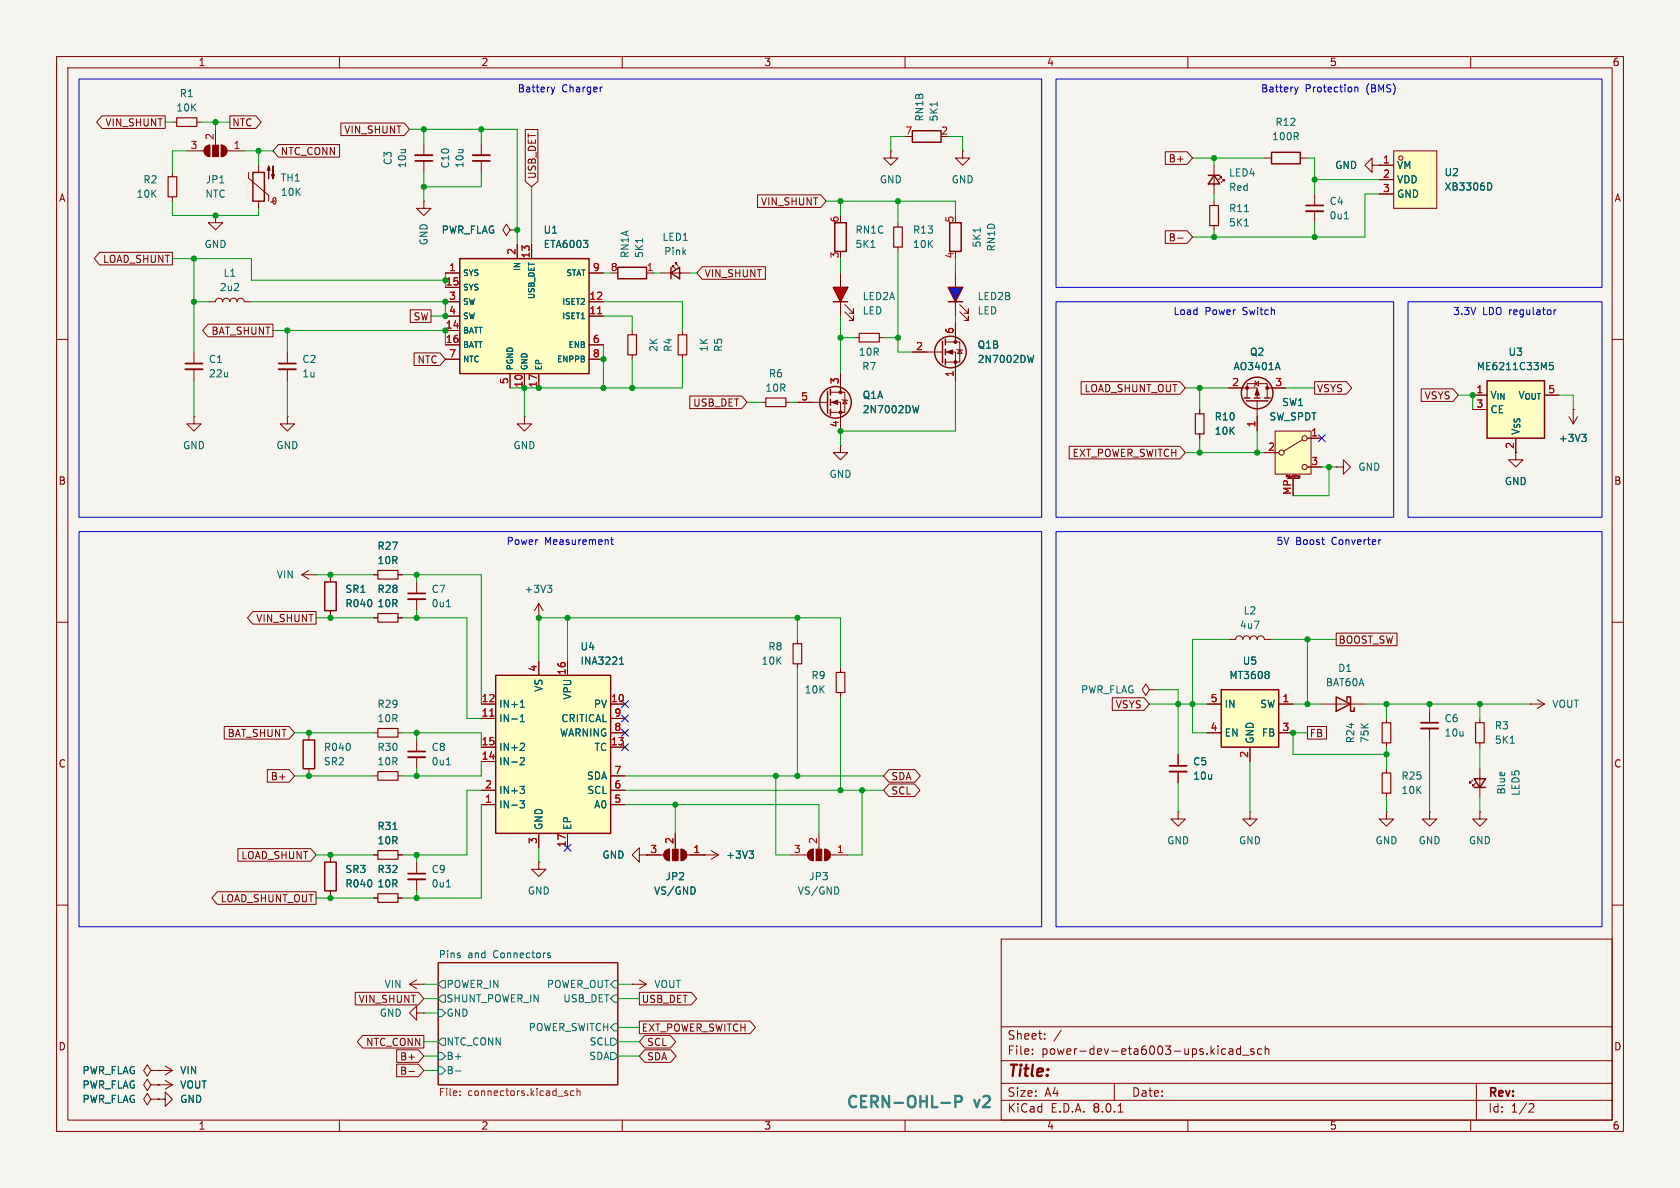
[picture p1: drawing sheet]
<svg xmlns="http://www.w3.org/2000/svg" width="297mm" height="210mm" viewBox="0 0 297 210" stroke-linecap="round" stroke-linejoin="round" font-family="sans-serif">
<path d="M0 0h297v210h-297z" fill="#f5f4ef" stroke="#f5f4ef" stroke-width=".18"/>
<g fill="none" stroke="#840000" stroke-width=".18">
<path d="M10 10h277v190h-277zM12 12h273v186h-273zM60 10v2M110 10v2M160 10v2M210 10v2M260 10v2M30.5 21.6h.7M30.5 30.5v.7M30.5 34.8v.8M34.8 21.6h.8M43.9 30.5v1l3.6 3v1.1"/>
<path d="M45.7 29.2v1.3M45.7 35.6v1.2M48.5 35.6h-.3l-.3 .2M48.9 35.4l-.2-.4-.3-.1-.1 .2v.7l.2 .3 .3-.3-.3-.2M74.9 25.4v2M74.9 28.4v2.1M10 60h2M285 60h2M34.3 73.7v1.2h1.3l-1.3 1.3-1.3-1.3h1.3M34.3 73.7h.1M50.8 73.7v1.2h1.3l-1.3 1.3-1.3-1.3h1.3M50.8 73.7h.1"/>
<path d="M50.8 62.2v2.1M50.8 65.3v2M10 110h2M53.3 101.6h2.6M53.3 101.6l1.3 .8M54.6 100.8l-1.3 .8M55.9 101.6h.1M58.4 101.6v1.3M58.4 108v1.2M66 109.2h.8M66 101.6h.8M70.4 109.2h.7"/>
<path d="M70.4 101.6h.7M285 110h2M66 129.5h.8M70.4 129.5h.7M208.3 133.4v2M208.3 136.4v2M233.7 124.5h7.6M10 160h2M208.3 143.5v1.3h1.2l-1.2 1.3-1.3-1.3h1.3M208.3 143.5h.1M221 143.5v1.3h1.2l-1.2 1.3-1.3-1.3h1.3M221 143.5h.1"/>
<path d="M285 160h2M77.5 170.2h31.7v21.6h-31.7zM177 166h108v32h-108zM60 198v2M110 198v2M160 198v2M177 194.5h108M177 191.5h108M177 187.5h108M177 181.5h108M182.5 186.3v.1M182.5 185.5v.1"/>
<path d="M184.7 183.6v.1M184.7 182.8v.1M187.6 182.1l-1.3 2M197 191.5v3M197.7 196.6h.8M210 198v2M216.5 185.4l.2 .1M216.7 186.3l-.2 .1M217.3 185.5h.6l.1 .9M218 185.8h-.5a.29 .29 0 0 0-.3 .3 .29 .29 0 0 0 .3 .3l.5-.1M219.3 185.5l-.4-.1-.3 .3v.4l.1 .2h.6M219.3 184.9v1.5"/>
<path d="M219.7 186.5h1.1M221.7 185.5l-.4-.1-.2 .2 .1 .2 .5 .2v.3h-.6M223 185.5l-.4-.1-.3 .3v.4l.2 .2h.5M223.7 185.5l.2-.1 .3 .1 .1 .9M223.7 184.9v1.5M260 198v2M261 191.5v6.5M270.5 195.1l.5 .1 .2 .3-1 1.1h1"/>
</g>
<g fill="none" stroke="#006464" stroke-width=".18">
<path d="M77.5 178.4h.6l.6 .7-.6 .6h-.6zM77.5 174l.6-.6h.6v1.2h-.6zM77.5 176.5l.6-.6h.6v1.3h-.6zM96.9 168.8l.4 .1v.2l-.1 .2-.4-.1M96.9 168.5h.4M108.6 173.4h.6v1.2h-.6l-.7-.6zM108.6 175.9h.6v1.3h-.6l-.7-.7zM77.5 188.6h.6l.6 .6-.6 .7h-.6zM77.5 186.1h.6l.6 .6-.6 .6h-.6zM78.1 183.5h.6v1.3h-.6l-.6-.6zM80.5 189.3h1M107.9 183.5h.7l.6 .7-.6 .6h-.7z"/>
<path d="M107.9 186.1h.7l.6 .6-.6 .6h-.7zM107.9 181.6l.7-.6h.6v1.2h-.6z"/>
</g>
<path d="M81.3 193.6v.1M81.3 192.9v.1M100.2 193.3l.2 .1-.2 .3M100.2 192.8l.1 .1M101.5 192.9l-.4-.1-.2 .3 .1 .5h.5M102 193l.2-.2 .3 .1v.8M102 192.4v1.3" fill="none" stroke="#725600" stroke-width=".18"/>
<path d="M44.7 30.5h2v5.1h-2zM57.4 102.9h2v5.1h-2zM236.2 123.2l2.6 1.3-2.6 1.2zM238.1 123.8v-.6h.7v2.5h.6v-.6" fill="none" stroke="#840000" stroke-width=".25"/>
<path d="M29.7 31.2h1.5v3.6h-1.5zM31.2 20.8h3.6v1.6h-3.6zM66.8 108.5h3.6v1.5h-3.6zM66.8 100.8h3.6v1.6h-3.6zM66.8 128.8h3.6v1.5h-3.6z" fill="none" stroke="#840000" stroke-width=".2"/>
<path d="M73.4 27.4h3.1M49.3 65.3h3M206.8 136.4h3" fill="none" stroke="#840000" stroke-width=".33"/>
<path d="M73.4 28.4h3.1M49.3 64.3h3M206.8 135.4h3" fill="none" stroke="#840000" stroke-width=".3"/>
<g fill="#840000" stroke="#840000" stroke-width=".18">
<path d="M48.3 29.3v2.3l-.3-.7h.5l-.2 .7z"/>
<path d="M47.5 29.3l.3 .8h-.6l.3-.8v2.3z"/>
</g>
<path d="M215.9 121.9h10.2v10.2h-10.2z" fill="#ffffc2"/>
<path d="M161.3 23.1h5.1v2h-5.1zM167.9 39.4h2v5.1h-2zM53.6 130.8h2v5.1h-2zM215.9 121.9h10.2v10.2h-10.2zM57.4 152.4h2v5.1h-2z" fill="none" stroke="#840000" stroke-width=".25"/>
<g fill="none" stroke="#840000" stroke-width=".18">
<path d="M157.5 26.7v1.2h1.2l-1.2 1.3-1.3-1.3h1.3M157.5 26.7h.1M170.2 26.7v1.2h1.2l-1.2 1.3-1.3-1.3h1.3M170.2 26.7h.1M134.6 71.1h.8M138.9 71.1h.8M73.7 102.9v2M73.7 105.9v2.1M141 113v.8M141 117.3v.8M148.6 118.1v.8M54.6 129.5v1.3"/>
<path d="M54.6 135.9v1.3M66 137.2h.8M70.4 137.2h.7M73.7 130.8v2M73.7 133.9v2M148.6 122.4v.8M213.4 124.5h2.5M213.4 129.5h2.5M221 132.1v2.5M226.1 124.5h2.5M226.1 129.5h2.5M245.1 127v.8"/>
<path d="M245.1 131.3v.8M245.1 135.9v.8M252.7 125.7v2.1M252.7 128.8v2M270.5 124.5h.1M270.5 124.5h2.5M271.8 123.7l1.2 .8M273 124.5l-1.2 .7M58.4 151.1v1.3M58.4 157.5v1.3M66 151.1h.8M66 158.8h.8"/>
<path d="M70.4 151.1h.7M70.4 158.8h.7M73.7 152.4v2M73.7 155.4v2.1M95.2 152.4v1.3h1.3l-1.3 1.2-1.2-1.2h1.2M95.2 152.4h.1M113 151.1v-1.2l-1.2 1.2 1.2 1.3v-1.3h1.3M114.3 151.1h.1M114.3 151.1h3M117.6 150.4l.8-.3v2a1.02 1.02 0 0 1-1-.6 1.02 1.02 0 0 1 .2-1.1zM119.4 147.3v2.8M120.4 150.1a1.02 1.02 0 0 1 1 1 1.02 1.02 0 0 1-1 1z"/>
<path d="M121.4 151.1h5.6M124.5 151.1h.1M125.7 150.4l1.3 .7M127 151.1l-1.3 .8M139.7 151.1h3M143 150.4l.8-.3v2a1.02 1.02 0 0 1-1-.6 1.02 1.02 0 0 1 .2-1.1zM144.8 147.3v2.8M145.8 150.1a1.02 1.02 0 0 1 1 1 1.02 1.02 0 0 1-1 1zM146.8 151.1h3.1M245.1 140.2v.8M72.4 174l1.3 .8M72.4 174h2.5"/>
<path d="M73.7 179.1v-1.3l-1.3 1.3 1.3 1.2v-1.2h1.2M73.7 173.2l-1.3 .8M74.9 174h.1M74.9 179.1h.1M111.8 174h.1M111.8 174h2.5M113 173.2l1.3 .8M114.3 174l-1.3 .8M26.7 194.3l-.7-1-.6 1 .6 1 .7-1h1.2M26.7 189.2l-.7-1-.6 1 .6 1 .7-1h1.2M26.7 191.8l-.7-1-.6 1 .6 1 .7-1h1.2M27.9 194.3h1.3v-1.3l1.3 1.3-1.3 1.3v-1.3"/>
<path d="M27.9 194.3h.1M27.9 191.8h.1M27.9 189.2h.1M27.9 191.8h2.6M27.9 189.2h2.6M29.2 191l1.3 .8M29.2 188.5l1.3 .7M30.5 191.8l-1.3 .7M30.5 189.2l-1.3 .8"/>
</g>
<path d="M165.7 18v.8M173.3 40.3v.7M78.9 107.3h.7M224.2 118.8l.2 .1-.2 .3M224.2 119.3l.2 .2-.2 .4M78.9 135.2h.7M69.5 146.6h.7M78.9 156.8h.7M122.8 157.1v.7M132.4 150.4h.8l-.4 .5M133 150.9l.2 .3v.3l-.2 .2M148.2 157.1v.7" fill="none" stroke="#006464" stroke-width=".18"/>
<path d="M135.4 70.4h3.5v1.5h-3.5zM140.2 113.8h1.5v3.5h-1.5zM147.8 118.9h1.6v3.5h-1.6zM66.8 136.4h3.6v1.5h-3.6zM244.3 127.8h1.6v3.5h-1.6zM244.3 136.7h1.6v3.5h-1.6zM66.8 158h3.6v1.5h-3.6zM66.8 150.4h3.6v1.5h-3.6z" fill="none" stroke="#840000" stroke-width=".2"/>
<g fill="#840000" stroke="#840000" stroke-width=".18">
<path d="M120.4 150.1a1.02 1.02 0 0 1 1 1 1.02 1.02 0 0 1-1 1z"/>
<path d="M118.9 150.1h1v2h-1z"/>
<path d="M117.6 150.4l.8-.3v2a1.02 1.02 0 0 1-1-.6 1.02 1.02 0 0 1 .2-1.1z"/>
<path d="M145.8 150.1a1.02 1.02 0 0 1 1 1 1.02 1.02 0 0 1-1 1z"/>
<path d="M144.3 150.1h1v2h-1z"/>
<path d="M143 150.4l.8-.3v2a1.02 1.02 0 0 1-1-.6 1.02 1.02 0 0 1 .2-1.1z"/>
</g>
<path d="M72.1 105.9h3.1M72.1 133.9h3.1M251.2 128.8h3.1M72.1 155.4h3.1" fill="none" stroke="#840000" stroke-width=".33"/>
<path d="M72.1 104.9h3.1M72.1 132.8h3.1M251.2 127.8h3.1M72.1 154.4h3.1" fill="none" stroke="#840000" stroke-width=".3"/>
<path d="M167.6 50.8h2.6l-1.3 2.5z" fill="#00f"/>
<g fill="none" stroke="#840000" stroke-width=".25">
<path d="M167.1 59.9v1.1M167.6 50.8h2.6l-1.3 2.5zM167.6 53.3h2.6M146.3 69.2v3.8M146.8 68.8v1.1M146.8 70.6v1M146.8 72.4v1M166.6 60.3v3.8M167.1 61.7v1M167.1 63.5v1"/>
<circle cx="147.7" cy="71.1" r="2.79"/>
<circle cx="168" cy="62.2" r="2.79"/>
</g>
<g fill="none" stroke="#840000" stroke-width=".18">
<path d="M158.7 39.4v.7M151.1 59.7h.8M155.4 59.7h.8M158.7 43.7v.8M168.9 48.3v2.5M168.9 53.3v2.6M168.9 57.2v3.3M169.7 55.1l1.5 1.5v-.7v.7h-.8M169.7 53.8l1.5 1.6v-.8v.8h-.8M141 71.1h5.3M146.8 71.1h1.8v5.1M146.8 69.3h2.6v3.6h-2.6"/>
<path d="M148.6 78.7v1.3h1.3l-1.3 1.3-1.3-1.3h1.3M148.6 78.7h.1M148.6 66v3.3M148.8 70.6l.2 .1h.7l.2 .2M149.4 70.7l.3 .7h-.7zM161.3 62.2h5.3M167.1 62.2h1.8v5.1M167.1 60.5h2.6v3.5h-2.6M169.2 61.7l.1 .1h.8l.1 .2M169.7 61.8l.4 .7h-.8zM261.6 127v.8M261.6 131.3v.8"/>
</g>
<g fill="#840000" stroke="#840000" stroke-width=".18">
<path d="M167.4 62.2l1-.4v.8z"/>
<path d="M147.1 71.1l1-.4v.8z"/>
<circle cx="168.9" cy="64" r=".25"/>
<circle cx="168.9" cy="60.5" r=".25"/>
<circle cx="148.6" cy="72.9" r=".25"/>
<circle cx="148.6" cy="69.3" r=".25"/>
</g>
<path d="M162.4 71.7l-.3 1.3M182.7 62.8l-.3 1.3M267 131.4h.7" fill="none" stroke="#006464" stroke-width=".18"/>
<path d="M151.9 58.9h3.5v1.6h-3.5zM158 40.1h1.5v3.6h-1.5zM260.9 127.8h1.5v3.5h-1.5z" fill="none" stroke="#840000" stroke-width=".2"/>
<path d="M147.3 50.8h2.6l-1.3 2.5z" fill="#f00"/>
<path d="M147.6 39.4h2v5.1h-2zM118.6 48.3l1.5-1.1v2.1zM118.6 47.2v2.1M147.3 50.8h2.6l-1.3 2.5zM147.3 53.3h2.6" fill="none" stroke="#840000" stroke-width=".25"/>
<g fill="none" stroke="#840000" stroke-width=".18">
<path d="M242.6 29.2v-1.3l-1.3 1.3 1.3 1.3v-1.3h1.2M243.8 29.2h.1M111.8 58.4v.8M116.8 48.3h5.1M118.9 47.2v-.2h.2h-.2l.5 .5M119.4 46.7v-.2h.2h-.2l.5 .5M120.6 58.4v.8M148.6 48.3v2.5M148.6 53.3v2.6M149.4 55.1l1.5 1.5v-.7v.7h-.8M149.4 53.8l1.5 1.6v-.8v.8h-.8M111.8 62.7v.8"/>
<path d="M120.6 62.7v.8M236.2 82.6h1.3v-1.3l1.3 1.3-1.3 1.2v-1.2M236.2 82.6h.1"/>
</g>
<path d="M154 43.8h.7" fill="none" stroke="#006464" stroke-width=".18"/>
<path d="M111 59.2h1.5v3.5h-1.5zM119.9 59.2h1.5v3.5h-1.5z" fill="none" stroke="#840000" stroke-width=".2"/>
<path d="M225.4 76.2h6.4v7.6h-6.4z" fill="#ffffc2"/>
<g fill="none" stroke="#840000" stroke-width=".18">
<path d="M217.2 68.6h5v1.8M220.5 70.4v-2.6h3.5v2.6M221.9 67.8l.6-.4v.8zM222 67.3l-.1 .1v.8l-.2 .1M222.2 70.9v5.3M224 68.6h3.3M225.4 76.2h6.4v7.6h-6.4zM230.3 77.7l-3.4 2.1M231.1 77.5h2.6M277.4 73.7l.7 1.2M278.1 72.4h.1M278.1 72.4v2.5"/>
<path d="M278.9 73.7l-.8 1.2M223.5 80h2.6M227.6 84.6h2M228.6 84.6v3M229.6 84.5h.1M229.6 84.3l.2 .1M229.6 84.1v.1M229.6 84.1h.2M229.7 84.5h.1M229.8 84.5h-.1M229.8 84.1v.4M231.1 82.6h2.6"/>
<path d="M268 80v1.3h1.2l-1.2 1.3-1.3-1.3h1.3"/>
<circle cx="230.6" cy="77.5" r=".46"/>
<circle cx="226.6" cy="80" r=".46"/>
<circle cx="230.6" cy="82.6" r=".46"/>
</g>
<g fill="none" stroke="#840000" stroke-width=".25">
<path d="M220 70.4h1M220.3 70.9h3.9M221.7 70.4h1.1M223.5 70.4h1"/>
<circle cx="222.2" cy="69.5" r="2.79"/>
</g>
<g fill="#840000" stroke="#840000" stroke-width=".18">
<path d="M222.2 68.8l.4 1.1h-.7z"/>
<circle cx="220.5" cy="68.6" r=".25"/>
<circle cx="224" cy="68.6" r=".25"/>
</g>
<path d="M225.9 64.1l.4 1.2M279.6 76.8h.8l-.4 .5M280.2 77.3l.2 .2v.3l-.2 .2" fill="none" stroke="#006464" stroke-width=".18"/>
<path d="M262.9 67.3h10.1v10.2h-10.1z" fill="#ffffc2"/>
<path d="M262.9 67.3h10.1v10.2h-10.1z" fill="none" stroke="#840000" stroke-width=".25"/>
<path d="M212.1 72.4v.8M212.1 76.7v.8M260.3 69.9h2.6M260.3 72.4h2.6M268 77.5v2.5" fill="none" stroke="#840000" stroke-width=".18"/>
<path d="M274.6 64.1h-.6l-.1 .6 .2-.1h.4l.1 .2v.4l-.2 .1-.5-.1" fill="none" stroke="#006464" stroke-width=".18"/>
<path d="M211.3 73.2h1.6v3.5h-1.6z" fill="none" stroke="#840000" stroke-width=".2"/>
<path d="M246.4 26.7h7.6v10.1h-7.6z" fill="#ffffc2"/>
<g fill="none" stroke="#840000" stroke-width=".18">
<path d="M232.4 34.3v2M232.4 37.3v2.1M243.8 29.2h2.6M243.8 31.8h2.6M243.8 34.3h2.6M246.4 26.7h7.6v10.1h-7.6z"/>
<circle cx="247.7" cy="27.9" r=".38"/>
</g>
<path d="M237.7 38.7h.7M263.3 32.3a.69 .69 0 0 1 .4 .7 .69 .69 0 0 1-.4 .6" fill="none" stroke="#006464" stroke-width=".18"/>
<path d="M230.9 37.3h3" fill="none" stroke="#840000" stroke-width=".33"/>
<path d="M230.9 36.3h3" fill="none" stroke="#840000" stroke-width=".3"/>
<path d="M87.6 119.4h20.3v27.9h-20.3z" fill="#ffffc2"/>
<path d="M213.6 31h2M214.6 31l1 1.5h-2zM224.8 26.9h5.1v2.1h-5.1zM87.6 119.4h20.3v27.9h-20.3zM260.6 137.7h2l-1 1.5zM260.6 139.2h2" fill="none" stroke="#840000" stroke-width=".25"/>
<g fill="none" stroke="#840000" stroke-width=".18">
<path d="M33 26.7h3.1M36.4 26l.7-.3v2a1.02 1.02 0 0 1-.9-.6 1.02 1.02 0 0 1 .2-1.1zM38.1 38.1v1.3h1.3l-1.3 1.2-1.3-1.2h1.3M38.1 38.1h.1M38.1 22.9v2.8M39.1 25.7a1.02 1.02 0 0 1 1 1 1.02 1.02 0 0 1-1 1zM40.1 26.7h3.1M74.9 35.6v1.2h1.3l-1.3 1.3-1.2-1.3h1.2M74.9 35.6h.1M85.1 25.4v2M85.1 28.4v2.1M214.6 29.2v5.1"/>
<path d="M214.6 35.6v.7M214.6 39.9v.7M215.6 31.2h.3v.3v-.3l-.5 .6M216.2 31.8h.2v.2v-.2l-.5 .5M223.5 27.9h1.3M229.9 27.9h1.2M36.8 53.3h1.3a.64 .64 0 0 1 .6-.6 .64 .64 0 0 1 .7 .6 .64 .64 0 0 1 .6-.6 .64 .64 0 0 1 .6 .6 .64 .64 0 0 1 .7-.6 .64 .64 0 0 1 .6 .6 .64 .64 0 0 1 .6-.6 .64 .64 0 0 1 .7 .6h1.2M90.2 40.6l-.7-1-.6 1 .6 1.1 .7-1.1h1.2M91.4 40.6h.1M34.3 62.2v2.1M34.3 65.3v2M92.7 73.7v1.2h1.3l-1.3 1.3-1.3-1.3h1.3"/>
<path d="M92.7 73.7h.1M95.2 109.2h.1M95.2 106.7v2.5M95.2 116.8v2.6M95.2 106.7l-.7 1.3M95.2 106.7l.8 1.3M100.3 116.8v2.6M217.2 113h1.2a.64 .64 0 0 1 .7-.6 .64 .64 0 0 1 .6 .6 .64 .64 0 0 1 .6-.6 .64 .64 0 0 1 .7 .6 .64 .64 0 0 1 .6-.6 .64 .64 0 0 1 .6 .6 .64 .64 0 0 1 .7-.6 .64 .64 0 0 1 .6 .6h1.3M85.1 124.5h2.5M85.1 127h2.5M85.1 132.1h2.5M85.1 134.6h2.5"/>
<path d="M85.1 139.7h2.5M107.9 124.5h2.6M107.9 127h2.6M107.9 132.1h2.6M107.9 139.7h2.6M107.9 137.2h2.6M107.9 129.5h2.6M203.2 121.9l-.6-1-.7 1 .7 1 .6-1h1.3M204.5 121.9h.1M260.3 137.9l-.5 .5v-.2v.2h.3M260.9 138.4l-.6 .5v-.2v.2h.3M261.6 135.9v5.1"/>
<path d="M85.1 142.2h2.5M95.2 147.3v2.6M100.3 147.3v2.6M107.9 142.2h2.6M245.1 143.5v1.3h1.3l-1.3 1.3-1.3-1.3h1.3M245.1 143.5h.1M252.7 143.5v1.3h1.3l-1.3 1.3-1.2-1.3h1.2M252.7 143.5h.1M261.6 143.5v1.3h1.3l-1.3 1.3-1.3-1.3h1.3M261.6 143.5h.1"/>
</g>
<g fill="none" stroke="#006464" stroke-width=".18">
<path d="M220 37.4h.7M220 39.9h.7M96.8 103.4h.7l-.4 .5M97.3 103.9l.2 .3v.3l-.2 .2M109.5 117.4h.8M109.7 116.5l.2-.4v1.3M91.9 139h.8l-.4 .5M92 134.1l.5-.2 .2 .4-.8 .9h.8M92 127.6h.7M92 126.7l.4-.4v1.3M92 125h.7M92.1 124.1l.3-.3v1.2"/>
<path d="M92.2 131.4l.4 .1 .1 .3-.8 .9h.8M92.5 139.5l.2 .2v.3l-.2 .3M91.9 141.5h.8l-.4 .5 .4 .2v.5l-.2 .1h-.5"/>
</g>
<path d="M86.6 126.6h.7" fill="none" stroke="#a90000" stroke-width=".18"/>
<path d="M213.9 36.3h1.5v3.6h-1.5z" fill="none" stroke="#840000" stroke-width=".2"/>
<path d="M83.6 27.4h3M32.8 65.3h3" fill="none" stroke="#840000" stroke-width=".33"/>
<path d="M83.6 28.4h3M32.8 64.3h3" fill="none" stroke="#840000" stroke-width=".3"/>
<g fill="#840000" stroke="#840000" stroke-width=".18">
<path d="M39.1 25.7a1.02 1.02 0 0 1 1 1 1.02 1.02 0 0 1-1 1z"/>
<path d="M37.6 25.7h1v2h-1z"/>
<path d="M36.4 26l.7-.3v2a1.02 1.02 0 0 1-.9-.6 1.02 1.02 0 0 1 .2-1.1z"/>
</g>
<path d="M81.3 45.7h22.8v20.3h-22.8z" fill="#ffffc2"/>
<path d="M81.3 45.7h22.8v20.3h-22.8zM109.2 47.2h5.1v2.1h-5.1z" fill="none" stroke="#840000" stroke-width=".25"/>
<g fill="none" stroke="#840000" stroke-width=".18">
<path d="M18 20.5h11.2v2.2h-11.2l-.9-1.1zM40.6 20.5h4.6l1 1.1-1 1.1h-4.6zM49.2 25.6h10.8v2.2h-10.8l-.9-1.1zM60.3 21.7h11.1l1 1.2-1 1.1h-11.1zM92.9 22.9h2.2v9.2l-1.1 .9-1.1-.9zM133.9 34.4h11.2l.9 1.2-.9 1.1h-11.2zM206 26.8h3.9l.9 1.1-.9 1.2h-3.9zM243.8 29.2h.1M243.8 29.2h2.6M243.8 31.8h2.6M243.8 34.3h2.6M17.6 44.6h12.9v2.2h-12.9l-.9-1.1z"/>
<path d="M36.8 57.3h11.5v2.2h-11.5l-1-1.1zM72.5 54.8h3.7v2.2h-3.7zM78.7 48.3h2.6M78.7 55.9h2.6M78.7 53.3h2.6M78.7 58.4h2.6M78.7 50.8h2.6M91.4 40.6h.1M91.4 43.2v2.5M94 43.2v2.5M104.1 48.3h2.6M104.1 55.9h2.6"/>
<path d="M104.1 53.3h2.6M114.3 48.3h1.3M124.1 47.1h11.2v2.3h-11.2l-.9-1.1zM168.9 57.2v2.5M206 40.8h3.9l.9 1.1-.9 1.1h-3.9zM208.2 42.1h.9M73.2 62.4h4.6l.9 1.1-.9 1.1h-4.6zM78.7 61h2.6M78.7 63.5h2.6M90.2 66v2.6M92.7 66v2.6M95.2 66v2.6"/>
<path d="M104.1 61h2.6M104.1 63.5h2.6M121.9 70h9.2l1 1.1-1 1.1h-9.2zM141 71.1h2.5M148.6 66v2.6M148.6 73.7v2.5M161.3 62.2h2.5M168.9 64.8v2.5M189 78.9h19.6l.9 1.1-.9 1.1h-19.6zM191.1 67.5h17.5l.9 1.1-.9 1.1h-17.5zM212.1 72.4v.8M212.1 76.7v.8"/>
<path d="M217.2 68.6h2.5M222.2 73.7v2.5M224.8 68.6h2.5M231.1 77.5h2.6M232.4 67.5h5.6l1 1.1-1 1.1h-5.6zM251.2 68.7h5.7l.9 1.2-.9 1.1h-5.7zM260.3 69.9h2.6M260.3 72.4h2.6M268 77.5v2.5M278.1 72.4h.1M223.5 80h2.6M228.6 84.6v3"/>
<path d="M231.1 82.6h2.6M44.7 108.1h11.2v2.2h-11.2l-.9-1.1zM58.4 101.6v1.3M58.4 108v1.2M66 109.2h.8M66 101.6h.8M70.4 109.2h.7M70.4 101.6h.7M95.2 116.8v2.6M100.3 116.8v2.6M236.2 111.9h10.8v2.2h-10.8zM39.6 128.4h11.5l1 1.1-1 1.2h-11.5z"/>
<path d="M47.3 136h3.8l1 1.2-1 1.1h-3.8zM85.1 124.5h2.5M85.1 127h2.5M85.1 132.1h2.5M85.1 134.6h2.5M85.1 139.7h2.5M107.9 124.5h2.6M107.9 127h2.6M107.9 132.1h2.6M107.9 139.7h2.6M107.9 137.2h2.6M107.9 129.5h2.6"/>
<path d="M157.2 138.6h4.5l.9 1.1-.9 1.1h-4.5l-1-1.1zM157.2 136h4.5l1 1.2-1 1.1h-4.5l-1-1.1zM196.6 123.3h5.6l1 1.2-1 1.1h-5.6zM208.3 133.4v2M208.3 136.4v2M213.4 124.5h2.5M213.4 129.5h2.5M221 132.1v2.5M226.1 124.5h2.5M226.1 129.5h2.5M231.1 128.4h3.4v2.3h-3.4zM38.4 157.6h17.5v2.3h-17.5l-.9-1.1z"/>
<path d="M42.1 150h12.8l1 1.1-1 1.1h-12.8zM58.4 151.1v1.3M58.4 157.5v1.3M66 158.8h.8M66 151.1h.8M70.4 158.8h.7M70.4 151.1h.7M85.1 142.2h2.5M95.2 147.3v2.6M100.3 147.3v2.6M107.9 142.2h2.6M114.3 151.1h.1"/>
<path d="M114.3 151.1h2.5M119.4 147.3v2.6M121.9 151.1h2.6M124.5 151.1h.1M62.8 175.4h11.2l.9 1.1-.9 1.1h-11.2zM113 175.4h9.2l1 1.1-1 1.1h-9.2zM27.9 194.3h.1M27.9 191.8h.1M27.9 189.2h.1M64.1 183h10.8v2.3h-10.8l-.9-1.1zM70.1 188.1h3.9l.9 1.1-.9 1.1h-3.9zM70.1 185.6h3.9l.9 1.1-.9 1.1h-3.9z"/>
<path d="M72.3 189.4h1M113 180.5h19.6l1 1.1-1 1.1h-19.6zM114 183h4.5l1 1.2-1 1.1h-4.5l-1-1.1zM114 185.6h4.6l.9 1.1-.9 1.1h-4.6l-1-1.1z"/>
</g>
<path d="M105.7 55.5h.7M86.6 126.6h.7" fill="none" stroke="#a90000" stroke-width=".18"/>
<g fill="none" stroke="#006464" stroke-width=".18">
<path d="M263.3 32.3a.69 .69 0 0 1 .4 .7 .69 .69 0 0 1-.4 .6M113.6 42.2v.7M162.4 71.7l-.3 1.3M182.7 62.8l-.3 1.3M225.9 64.1l.4 1.2M274.6 64.1h-.6l-.1 .6 .2-.1h.4l.1 .2v.4l-.2 .1-.5-.1M279.6 76.8h.8l-.4 .5M280.2 77.3l.2 .2v.3l-.2 .2M109.5 117.4h.8M109.7 116.5l.2-.4v1.3M224.2 118.8l.2 .1-.2 .3M224.2 119.3l.2 .2-.2 .4"/>
<path d="M91.9 139h.8l-.4 .5M92 134.1l.5-.2 .2 .4-.8 .9h.8M92 127.6h.7M92 126.7l.4-.4v1.3M92 125h.7M92.1 124.1l.3-.3v1.2M92.2 131.4l.4 .1 .1 .3-.8 .9h.8M92.5 139.5l.2 .2v.3l-.2 .3M69.5 146.6h.7M91.9 141.5h.8l-.4 .5 .4 .2v.5l-.2 .1h-.5M122.8 157.1v.7M132.4 150.4h.8l-.4 .5"/>
<path d="M133 150.9l.2 .3v.3l-.2 .2"/>
</g>
<path d="M166.4 195h1.5M168.9 194.8h.8a.54 .54 0 0 0 .4-.5 .54 .54 0 0 0-.4-.6h-.8v2" fill="none" stroke="#0099b0" stroke-width=".4"/>
<g fill="none" stroke="#0000c2" stroke-width=".18">
<path d="M14 14h170.1v77.4h-170.1zM97.5 15.4l.3 .8M97.8 16.2l-.2 .4M98.1 15.4l-.3 .8M106.5 15.4l-.3 .1M186.7 14h96.5v36.8h-96.5zM228.9 15.4l.3 .8M229.2 16.2l-.2 .4M229.5 15.4l-.3 .8M239.5 15.5l.2-.1 .3 .1 .1 .7M239.5 15.4v.8M186.7 53.3h59.7v38.1h-59.7z"/>
<path d="M248.9 53.3h34.3v38.1h-34.3zM274.7 54.8v.8M275.1 54.8l-.4 .2M14 94h170.1v69.8h-170.1zM107.9 95.4h.5M108.1 95v1.1l.3 .2M186.7 94h96.5v69.8h-96.5zM244.1 95.4l-.2 .1"/>
</g>
<g fill="none" stroke="#009600" stroke-width=".18">
<path d="M29.2 21.6h1.3M30.5 35.6v2.5h15.2v-1.3M33 26.7h-2.5v3.8M35.6 21.6h5M38.1 21.6v1.3M43.2 26.7h5.1M45.7 26.7v2.5M72.4 22.9h19v20.3M74.9 22.9v2.5M74.9 30.5v5.1M85.1 22.9v2.5M85.1 30.5v2.5h-10.2"/>
<path d="M94 33v10.2M146 35.6h22.9v2.5M148.6 35.6v2.5M158.7 35.6v3.8M160 24.1h-2.5v2.6M167.6 24.1h2.6v2.6M210.8 27.9h12.7M214.6 27.9v1.3M214.6 34.3v1.3M231.1 27.9h1.3v6.4M232.4 39.4v2.5M232.4 31.8h11.4"/>
<path d="M243.8 34.3h-2.5v7.6h-30.5M30.5 45.7h13.9v3.8h34.3v-1.2M34.3 45.7v16.5M34.3 53.3h2.5M44.4 53.3h34.3v2.6h-2.5M48.3 58.4h30.4v2.6M50.8 58.4v3.8M106.7 55.9h5.1v2.5M106.7 53.3h13.9v5.1M106.7 48.3h1.2M115.6 48.3h1.2M121.9 48.3h1.3"/>
<path d="M148.6 45.7v2.6M148.6 55.9v10.1M148.6 59.7h2.5M156.2 59.7h2.5M158.7 44.5v17.7h2.6M168.9 45.7v2.6M168.9 55.9v1.3M214.6 40.6v1.3M34.3 67.3v6.4M50.8 67.3v6.4M92.7 68.6v5.1M106.7 61v7.6"/>
<path d="M111.8 63.5v5.1M120.6 63.5v5.1h-30.4M132.1 71.1h2.5M139.7 71.1h1.3M168.9 67.3v8.9h-20.3v2.5M209.5 68.6h7.7M212.1 68.6v3.8M212.1 77.5v2.5M222.2 76.2v3.8M227.3 68.6h5.1M257.8 69.9h2.5v2.5M275.6 69.9h2.5v2.5"/>
<path d="M209.5 80h14M233.7 82.6h2.5M234.9 82.6v5h-6.3M55.9 109.2h10.1M55.9 101.6h10.1M71.1 109.2h11.4v17.8h2.6M71.1 101.6h14v22.9M73.7 101.6v1.3M73.7 108v1.2M95.2 116.8v-7.6h53.4v8.9M100.3 109.2v7.6M141 109.2v3.8"/>
<path d="M141 118.1v19.1M217.2 113h-6.4v16.5h2.6M224.8 113h11.4M231.1 113v11.5M52.1 137.2h13.9M52.1 129.5h13.9M71.1 129.5h14v2.6M73.7 129.5v1.3M73.7 135.9v1.3M85.1 134.6v2.6h-14M85.1 139.7h-2.6v11.4h-11.4M110.5 137.2h45.7"/>
<path d="M110.5 139.7h45.7M137.2 137.2v13.9h2.5M148.6 123.2v16.5M152.4 139.7v11.4h-2.5M203.2 124.5h10.2M204.5 121.9h3.8v11.5M208.3 138.4v5.1M221 134.6v8.9M228.6 124.5h5.1M231.1 129.5h-2.5v3.9h16.5M241.3 124.5h29.2M245.1 124.5v2.5"/>
<path d="M245.1 132.1v3.8M252.7 124.5v1.2M252.7 130.8v12.7M261.6 124.5v2.5M261.6 132.1v3.8M55.9 151.1h10.1M55.9 158.8h10.1M73.7 151.1v1.3M73.7 157.5v1.3M85.1 142.2v16.6h-14M95.2 149.9v2.5M110.5 142.2h34.3v5.1"/>
<path d="M119.4 142.2v5.1M245.1 141v2.5M261.6 141v2.5M74.9 174h2.6M74.9 176.5h2.6M74.9 179.1h2.6M109.2 174h2.6M109.2 176.5h3.8M74.9 184.2h2.6M74.9 186.7h2.6M74.9 189.2h2.6M109.2 184.2h3.8"/>
<path d="M109.2 186.7h3.8M109.2 181.6h3.8"/>
</g>
<path d="M233.1 76.9l1.2 1.2M234.3 76.9l-1.2 1.2M109.9 126.4l1.2 1.2M109.9 123.9l1.2 1.2M109.9 128.9l1.2 1.2M109.9 131.5l1.2 1.2M111.1 126.4l-1.2 1.2M111.1 123.9l-1.2 1.2M111.1 128.9l-1.2 1.2M111.1 131.5l-1.2 1.2M99.7 149.3l1.2 1.2M100.9 149.3l-1.2 1.2" fill="none" stroke="#000084" stroke-width=".18"/>
<g fill="#009600" stroke="#009600" stroke-width=".18">
<circle cx="95.2" cy="109.2" r=".46"/>
<circle cx="54.6" cy="129.5" r=".46"/>
<circle cx="54.6" cy="137.2" r=".46"/>
<circle cx="58.4" cy="101.6" r=".46"/>
<circle cx="58.4" cy="109.2" r=".46"/>
<circle cx="73.7" cy="129.5" r=".46"/>
<circle cx="100.3" cy="109.2" r=".46"/>
<circle cx="73.7" cy="109.2" r=".46"/>
<circle cx="38.1" cy="21.6" r=".46"/>
<circle cx="50.8" cy="58.4" r=".46"/>
<circle cx="38.1" cy="38.1" r=".46"/>
<circle cx="34.3" cy="53.3" r=".46"/>
<circle cx="34.3" cy="45.7" r=".46"/>
<circle cx="45.7" cy="26.7" r=".46"/>
<circle cx="148.6" cy="59.7" r=".46"/>
<circle cx="158.7" cy="35.6" r=".46"/>
<circle cx="148.6" cy="35.6" r=".46"/>
<circle cx="158.7" cy="59.7" r=".46"/>
<circle cx="73.7" cy="101.6" r=".46"/>
<circle cx="111.8" cy="68.6" r=".46"/>
<circle cx="106.7" cy="63.5" r=".46"/>
<circle cx="58.4" cy="151.1" r=".46"/>
<circle cx="58.4" cy="158.8" r=".46"/>
<circle cx="73.7" cy="137.2" r=".46"/>
<circle cx="73.7" cy="158.8" r=".46"/>
<circle cx="73.7" cy="151.1" r=".46"/>
<circle cx="74.9" cy="22.9" r=".46"/>
<circle cx="74.9" cy="33" r=".46"/>
<circle cx="85.1" cy="22.9" r=".46"/>
<circle cx="78.7" cy="53.3" r=".46"/>
<circle cx="78.7" cy="55.9" r=".46"/>
<circle cx="92.7" cy="68.6" r=".46"/>
<circle cx="95.2" cy="68.6" r=".46"/>
<circle cx="106.7" cy="68.6" r=".46"/>
<circle cx="91.4" cy="40.6" r=".46"/>
<circle cx="78.7" cy="58.4" r=".46"/>
<circle cx="231.1" cy="124.5" r=".46"/>
<circle cx="245.1" cy="124.5" r=".46"/>
<circle cx="228.6" cy="129.5" r=".46"/>
<circle cx="214.6" cy="41.9" r=".46"/>
<circle cx="208.3" cy="124.5" r=".46"/>
<circle cx="231.1" cy="113" r=".46"/>
<circle cx="210.8" cy="124.5" r=".46"/>
<circle cx="214.6" cy="27.9" r=".46"/>
<circle cx="141" cy="109.2" r=".46"/>
<circle cx="137.2" cy="137.2" r=".46"/>
<circle cx="148.6" cy="139.7" r=".46"/>
<circle cx="152.4" cy="139.7" r=".46"/>
<circle cx="141" cy="137.2" r=".46"/>
<circle cx="119.4" cy="142.2" r=".46"/>
<circle cx="234.9" cy="82.6" r=".46"/>
<circle cx="212.1" cy="68.6" r=".46"/>
<circle cx="260.3" cy="69.9" r=".46"/>
<circle cx="212.1" cy="80" r=".46"/>
<circle cx="222.2" cy="80" r=".46"/>
<circle cx="232.4" cy="31.8" r=".46"/>
<circle cx="232.4" cy="41.9" r=".46"/>
<circle cx="252.7" cy="124.5" r=".46"/>
<circle cx="245.1" cy="133.4" r=".46"/>
<circle cx="261.6" cy="124.5" r=".46"/>
<circle cx="148.6" cy="76.2" r=".46"/>
</g>
<text font-size="2.8" fill="#840000" x="178" y="190.9">Title:</text>
<g font-size="2.8" fill="#0099b0">
<text x="149.4" y="196.4">CERN-OHL-P</text>
<text x="172.3" y="196.4">v2</text>
</g>
<g font-size="2.1" fill="#840000">
<text x="178" y="184">Sheet:</text>
<text x="178" y="186.7">File:</text>
<text x="184.1" y="186.7">power-dev-eta6003-ups.kicad_sch</text>
<text x="178" y="196.9">KiCad</text>
<text x="178" y="194.1">Size:</text>
<text x="184.7" y="194.1">A4</text>
<text x="185.7" y="196.9">E.D.A.</text>
<text x="193.3" y="196.9">8.0.1</text>
<text x="200" y="194.1">Date:</text>
<text x="263" y="194.3">Rev:</text>
<text x="263" y="196.9">Id:</text>
<text x="267.1" y="196.9">1/2</text>
</g>
<g font-size="1.8" fill="#840000">
<text x="35" y="11.9">1</text>
<text x="85" y="11.9">2</text>
<text x="135" y="11.9">3</text>
<text x="185" y="11.9">4</text>
<text x="235" y="11.9">5</text>
<text x="285" y="11.9">6</text>
<text x="18.5" y="22.5">VIN_SHUNT</text>
<text x="41" y="22.5">NTC</text>
<text x="60.8" y="23.8">VIN_SHUNT</text>
<text x="49.5" y="27.6">NTC_CONN</text>
<text x="206.5" y="28.9">B+</text>
<text x="10.3" y="35.9">A</text>
<text x="94.9" y="31.8" transform="rotate(-90 94.9 31.8)">USB_DET</text>
<text x="285.3" y="35.9">A</text>
<text x="134.4" y="36.5">VIN_SHUNT</text>
<text x="18.1" y="46.7">LOAD_SHUNT</text>
<text x="206.5" y="42.9">B-</text>
<text x="124.5" y="49.2">VIN_SHUNT</text>
<text x="37.3" y="59.4">BAT_SHUNT</text>
<text x="73" y="56.8">SW</text>
<text x="73.7" y="64.5">NTC</text>
<text x="191.6" y="69.5">LOAD_SHUNT_OUT</text>
<text x="232.7" y="69.5">VSYS</text>
<text x="251.7" y="70.8">VSYS</text>
<text x="122.4" y="72.1">USB_DET</text>
<text x="189.5" y="81">EXT_POWER_SWITCH</text>
<text x="10.3" y="85.9">B</text>
<text x="285.3" y="85.9">B</text>
<text x="45.2" y="110.2">VIN_SHUNT</text>
<text x="236.5" y="114">BOOST_SW</text>
<text x="197.1" y="125.4">VSYS</text>
<text x="40.1" y="130.5">BAT_SHUNT</text>
<text x="231.5" y="130.5">FB</text>
<text x="10.3" y="135.9">C</text>
<text x="285.3" y="135.9">C</text>
<text x="47.8" y="138.1">B+</text>
<text x="157.5" y="140.7">SCL</text>
<text x="157.5" y="138.1">SDA</text>
<text x="42.6" y="152.1">LOAD_SHUNT</text>
<text x="38.9" y="159.7">LOAD_SHUNT_OUT</text>
<text x="63.3" y="177.5">VIN_SHUNT</text>
<text x="113.3" y="177.5">USB_DET</text>
<text x="10.3" y="185.9">D</text>
<text x="64.6" y="185.1">NTC_CONN</text>
<text x="113.3" y="182.6">EXT_POWER_SWITCH</text>
<text x="114.3" y="185.1">SCL</text>
<text x="285.3" y="185.9">D</text>
<text x="70.6" y="190.2">B-</text>
<text x="70.6" y="187.6">B+</text>
<text x="114.3" y="187.6">SDA</text>
<text x="35" y="199.9">1</text>
<text x="85" y="199.9">2</text>
<text x="135" y="199.9">3</text>
<text x="185" y="199.9">4</text>
<text x="235" y="199.9">5</text>
<text x="285" y="199.9">6</text>
</g>
<g font-size="1.8" fill="#006464">
<text x="31.7" y="17.4">R1</text>
<text x="31.1" y="19.9">10K</text>
<text x="163.4" y="21.6" transform="rotate(-90 163.4 21.6)">RN1B</text>
<text x="166" y="21.6" transform="rotate(-90 166 21.6)">5K1</text>
<text x="225.4" y="22.5">R12</text>
<text x="69.4" y="29.3" transform="rotate(-90 69.4 29.3)">C3</text>
<text x="72" y="29.8" transform="rotate(-90 72 29.8)">10u</text>
<text x="79.6" y="29.9" transform="rotate(-90 79.6 29.9)">C10</text>
<text x="82.1" y="29.8" transform="rotate(-90 82.1 29.8)">10u</text>
<text x="224.8" y="25">100R</text>
<text x="24" y="35.2">10K</text>
<text x="25.2" y="32.6">R2</text>
<text x="36.2" y="35.2">NTC</text>
<text x="36.3" y="32.6">JP1</text>
<text x="49.5" y="32.3">TH1</text>
<text x="49.5" y="34.8">10K</text>
<text x="155.4" y="32.6">GND</text>
<text x="168.1" y="32.6">GND</text>
<text x="217.2" y="31.4">LED4</text>
<text x="217.2" y="33.9">Red</text>
<text x="235.9" y="30.1">GND</text>
<text x="246.9" y="30.1">VM</text>
<text x="246.9" y="32.6">VDD</text>
<text x="246.9" y="35.2">GND</text>
<text x="255.3" y="31.3">U2</text>
<text x="255.3" y="33.9">XB3306D</text>
<text x="78" y="41.5">PWR_FLAG</text>
<text x="96" y="41.5">U1</text>
<text x="151.1" y="41.5">RN1C</text>
<text x="161.3" y="41.5">R13</text>
<text x="217.2" y="37.7">R11</text>
<text x="217.2" y="40.2">5K1</text>
<text x="235" y="36.4">C4</text>
<text x="235" y="39">0u1</text>
<text x="36.1" y="44">GND</text>
<text x="75.8" y="43.5" transform="rotate(-90 75.8 43.5)">GND</text>
<text x="96" y="44">ETA6003</text>
<text x="111.4" y="45.7" transform="rotate(-90 111.4 45.7)">RN1A</text>
<text x="113.9" y="45.7" transform="rotate(-90 113.9 45.7)">5K1</text>
<text x="117" y="42.8">LED1</text>
<text x="117.3" y="45.3">Pink</text>
<text x="151.1" y="44">5K1</text>
<text x="161.3" y="44">10K</text>
<text x="173.6" y="43.9" transform="rotate(-90 173.6 43.9)">5K1</text>
<text x="176.1" y="44.6" transform="rotate(-90 176.1 44.6)">RN1D</text>
<text x="38.8" y="51.7">2u2</text>
<text x="39.4" y="49.1">L1</text>
<text x="152.4" y="53.3">LED2A</text>
<text x="172.7" y="53.3">LED2B</text>
<text x="152.4" y="55.8">LED</text>
<text x="172.7" y="55.8">LED</text>
<text x="36.8" y="64.4">C1</text>
<text x="53.3" y="64.4">C2</text>
<text x="116.4" y="62.3" transform="rotate(-90 116.4 62.3)">2K</text>
<text x="119" y="62.3" transform="rotate(-90 119 62.3)">R4</text>
<text x="125.3" y="62.3" transform="rotate(-90 125.3 62.3)">1K</text>
<text x="127.9" y="62.3" transform="rotate(-90 127.9 62.3)">R5</text>
<text x="151.7" y="63.1">10R</text>
<text x="152.3" y="65.6">R7</text>
<text x="172.7" y="61.8">Q1B</text>
<text x="172.7" y="64.4">2N7002DW</text>
<text x="218" y="65.6">AO3401A</text>
<text x="220.9" y="63.1">Q2</text>
<text x="261" y="65.6">ME6211C33M5</text>
<text x="266.6" y="63.1">U3</text>
<text x="36.8" y="66.9">22u</text>
<text x="53.3" y="66.9">1u</text>
<text x="135.2" y="69.4">10R</text>
<text x="135.8" y="66.9">R6</text>
<text x="152.4" y="70.7">Q1A</text>
<text x="226.6" y="72">SW1</text>
<text x="263.4" y="70.7">V_{IN}V_{OUT}</text>
<text x="152.4" y="73.3">2N7002DW</text>
<text x="214.6" y="74.5">R10</text>
<text x="214.6" y="77.1">10K</text>
<text x="224.3" y="74.5">SW_SPDT</text>
<text x="263.4" y="73.3">CE</text>
<text x="268.8" y="77" transform="rotate(-90 268.8 77)">V_{SS}</text>
<text x="32.3" y="79.6">GND</text>
<text x="48.8" y="79.6">GND</text>
<text x="90.7" y="79.6">GND</text>
<text x="240" y="83.4">GND</text>
<text x="275.5" y="78.3">+3V3</text>
<text x="146.6" y="84.7">GND</text>
<text x="265.9" y="86">GND</text>
<text x="66.6" y="97.4">R27</text>
<text x="66.6" y="99.9">10R</text>
<text x="48.8" y="102.5">VIN</text>
<text x="61" y="107.5">R040</text>
<text x="61" y="105">SR1</text>
<text x="66.6" y="105">R28</text>
<text x="66.6" y="107.5">10R</text>
<text x="76.2" y="105">C7</text>
<text x="76.2" y="107.5">0u1</text>
<text x="92.6" y="105">+3V3</text>
<text x="219.1" y="111.4">4u7</text>
<text x="219.8" y="108.8">L2</text>
<text x="102.5" y="115.2">U4</text>
<text x="102.5" y="117.7">INA3221</text>
<text x="134.5" y="117.7">10K</text>
<text x="135.7" y="115.2">R8</text>
<text x="219.6" y="117.7">U5</text>
<text x="236.5" y="119">D1</text>
<text x="66.6" y="125.3">R29</text>
<text x="88.1" y="125.3">IN+1</text>
<text x="96.1" y="122.4" transform="rotate(-90 96.1 122.4)">VS</text>
<text x="101.2" y="123.8" transform="rotate(-90 101.2 123.8)">VPU</text>
<text x="104.9" y="125.3">PV</text>
<text x="142.1" y="122.8">10K</text>
<text x="143.4" y="120.2">R9</text>
<text x="191" y="122.8">PWR_FLAG</text>
<text x="216.4" y="125.3">IN</text>
<text x="217.3" y="120.2">MT3608</text>
<text x="222.7" y="125.3">SW</text>
<text x="234.3" y="121.5">BAT60A</text>
<text x="274.3" y="125.3">VOUT</text>
<text x="66.6" y="127.9">10R</text>
<text x="88.1" y="127.9">IN-1</text>
<text x="98.9" y="130.4">WARNING</text>
<text x="99.1" y="127.9">CRITICAL</text>
<text x="216.4" y="130.4">EN</text>
<text x="221.8" y="131.6" transform="rotate(-90 221.8 131.6)">GND</text>
<text x="223" y="130.4">FB</text>
<text x="239.6" y="131.5" transform="rotate(-90 239.6 131.5)">R24</text>
<text x="242.2" y="131.5" transform="rotate(-90 242.2 131.5)">75K</text>
<text x="255.3" y="127.9">C6</text>
<text x="255.3" y="130.4">10u</text>
<text x="264.2" y="129.1">R3</text>
<text x="264.2" y="131.7">5K1</text>
<text x="57.2" y="132.9">R040</text>
<text x="57.2" y="135.5">SR2</text>
<text x="66.6" y="132.9">R30</text>
<text x="66.6" y="135.5">10R</text>
<text x="76.2" y="132.9">C8</text>
<text x="76.2" y="135.5">0u1</text>
<text x="88.1" y="135.5">IN-2</text>
<text x="88.1" y="132.9">IN+2</text>
<text x="105" y="132.9">TC</text>
<text x="210.8" y="135.5">C5</text>
<text x="88.1" y="143.1">IN-3</text>
<text x="88.1" y="140.6">IN+3</text>
<text x="103.7" y="138">SDA</text>
<text x="103.7" y="140.6">SCL</text>
<text x="104.9" y="143.1">A0</text>
<text x="210.8" y="138">10u</text>
<text x="247.7" y="138">R25</text>
<text x="247.7" y="140.6">10K</text>
<text x="266.3" y="140.6" transform="rotate(-90 266.3 140.6)">Blue</text>
<text x="268.8" y="140.8" transform="rotate(-90 268.8 140.8)">LED5</text>
<text x="66.6" y="146.9">R31</text>
<text x="66.6" y="149.5">10R</text>
<text x="96.1" y="146.8" transform="rotate(-90 96.1 146.8)">GND</text>
<text x="101.2" y="146.8" transform="rotate(-90 101.2 146.8)">EP</text>
<text x="206.2" y="149.5">GND</text>
<text x="218.9" y="149.5">GND</text>
<text x="243.1" y="149.5">GND</text>
<text x="250.7" y="149.5">GND</text>
<text x="259.6" y="149.5">GND</text>
<text x="61" y="154.5">SR3</text>
<text x="66.6" y="154.5">R32</text>
<text x="76.2" y="154.5">C9</text>
<text x="106.4" y="152">GND</text>
<text x="117.6" y="155.8">JP2</text>
<text x="128.3" y="152">+3V3</text>
<text x="143" y="155.8">JP3</text>
<text x="61" y="157.1">R040</text>
<text x="66.6" y="157.1">10R</text>
<text x="76.2" y="157.1">0u1</text>
<text x="93.2" y="158.3">GND</text>
<text x="115.5" y="158.3">VS/GND</text>
<text x="140.9" y="158.3">VS/GND</text>
<text x="77.5" y="169.5">Pins</text>
<text x="82.7" y="169.5">and</text>
<text x="87.3" y="169.5">Connectors</text>
<text x="67" y="179.9">GND</text>
<text x="67.9" y="174.9">VIN</text>
<text x="78.8" y="179.9">GND</text>
<text x="78.8" y="174.9">POWER_IN</text>
<text x="78.8" y="177.4">SHUNT_POWER_IN</text>
<text x="96.6" y="174.9">POWER_OUT</text>
<text x="99.5" y="177.4">USB_DET</text>
<text x="115.6" y="174.9">VOUT</text>
<text x="78.8" y="185">NTC_CONN</text>
<text x="93.4" y="182.5">POWER_SWITCH</text>
<text x="104.1" y="185">SCL</text>
<text x="14.5" y="190.1">PWR_FLAG</text>
<text x="31.8" y="190.1">VIN</text>
<text x="78.8" y="190.1">B-</text>
<text x="78.8" y="187.6">B+</text>
<text x="104.1" y="187.6">SDA</text>
<text x="14.5" y="195.2">PWR_FLAG</text>
<text x="14.5" y="192.6">PWR_FLAG</text>
<text x="31.8" y="195.2">GND</text>
<text x="31.8" y="192.6">VOUT</text>
</g>
<g font-size="1.8" fill="#0000c2">
<text x="91.4" y="16.6">Battery</text>
<text x="99.3" y="16.6">Charger</text>
<text x="222.8" y="16.6">Battery</text>
<text x="230.7" y="16.6">Protection</text>
<text x="241.6" y="16.6">(BMS)</text>
<text x="207.4" y="56">Load</text>
<text x="213" y="56">Power</text>
<text x="219.8" y="56">Switch</text>
<text x="256.8" y="56">3.3V</text>
<text x="262.1" y="56">LDO regulator</text>
<text x="89.5" y="96.7">Power</text>
<text x="96.3" y="96.7">Measurement</text>
<text x="225.6" y="96.7">5V</text>
<text x="229" y="96.7">Boost</text>
<text x="235.5" y="96.7">Converter</text>
</g>
<g font-size="1.8" fill="#a90000">
<text x="159.9" y="23.9">7</text>
<text x="166.3" y="23.9">2</text>
<text x="33.6" y="26.4">3</text>
<text x="37.8" y="24.8" transform="rotate(-90 37.8 24.8)">2</text>
<text x="41.2" y="26.4">1</text>
<text x="244.4" y="29">1</text>
<text x="244.4" y="31.5">2</text>
<text x="244.4" y="34">3</text>
<text x="148.3" y="39.4" transform="rotate(-90 148.3 39.4)">6</text>
<text x="168.7" y="39.4" transform="rotate(-90 168.7 39.4)">5</text>
<text x="91.2" y="45.2" transform="rotate(-90 91.2 45.2)">2</text>
<text x="93.7" y="45.8" transform="rotate(-90 93.7 45.8)">13</text>
<text x="148.3" y="45.8" transform="rotate(-90 148.3 45.8)">3</text>
<text x="168.7" y="45.8" transform="rotate(-90 168.7 45.8)">4</text>
<text x="79.3" y="48">1</text>
<text x="79.3" y="53.1">3</text>
<text x="104.1" y="53.1">12</text>
<text x="104.7" y="48">9</text>
<text x="107.9" y="48">8</text>
<text x="114.2" y="48">1</text>
<text x="78.7" y="58.2">14</text>
<text x="79.3" y="55.6">4</text>
<text x="104.1" y="55.6">11</text>
<text x="168.7" y="59.1" transform="rotate(-90 168.7 59.1)">6</text>
<text x="78.7" y="60.7">16</text>
<text x="79.3" y="63.2">7</text>
<text x="104.7" y="60.7">6</text>
<text x="104.7" y="63.2">8</text>
<text x="161.9" y="62">2</text>
<text x="89.9" y="68" transform="rotate(-90 89.9 68)">5</text>
<text x="92.5" y="68.6" transform="rotate(-90 92.5 68.6)">10</text>
<text x="95" y="68.6" transform="rotate(-90 95 68.6)">17</text>
<text x="141.5" y="70.9">5</text>
<text x="148.3" y="68" transform="rotate(-90 148.3 68)">3</text>
<text x="168.7" y="66.7" transform="rotate(-90 168.7 66.7)">1</text>
<text x="217.7" y="68.3">2</text>
<text x="225.4" y="68.3">3</text>
<text x="260.9" y="69.6">1</text>
<text x="273.6" y="69.6">5</text>
<text x="148.3" y="75.6" transform="rotate(-90 148.3 75.6)">4</text>
<text x="222" y="75.6" transform="rotate(-90 222 75.6)">1</text>
<text x="231.7" y="77.2">1</text>
<text x="260.9" y="72.1">3</text>
<text x="224.1" y="79.8">2</text>
<text x="231.7" y="82.3">3</text>
<text x="267.7" y="79.4" transform="rotate(-90 267.7 79.4)">2</text>
<text x="228.3" y="87.6" transform="rotate(-90 228.3 87.6)">MP</text>
<text x="95" y="118.8" transform="rotate(-90 95 118.8)">4</text>
<text x="100.1" y="119.4" transform="rotate(-90 100.1 119.4)">16</text>
<text x="85" y="124.2">12</text>
<text x="107.9" y="124.2">10</text>
<text x="213.9" y="124.2">5</text>
<text x="226.6" y="124.2">1</text>
<text x="85" y="126.7">11</text>
<text x="85" y="131.8">15</text>
<text x="107.9" y="131.8">13</text>
<text x="108.5" y="129.3">8</text>
<text x="108.5" y="126.7">9</text>
<text x="213.9" y="129.3">4</text>
<text x="226.6" y="129.3">3</text>
<text x="85" y="134.4">14</text>
<text x="108.5" y="136.9">7</text>
<text x="220.7" y="134.1" transform="rotate(-90 220.7 134.1)">2</text>
<text x="85.7" y="142">1</text>
<text x="85.7" y="139.4">2</text>
<text x="108.5" y="142">5</text>
<text x="108.5" y="139.4">6</text>
<text x="95" y="149.3" transform="rotate(-90 95 149.3)">3</text>
<text x="100.1" y="149.9" transform="rotate(-90 100.1 149.9)">17</text>
<text x="119.1" y="149.3" transform="rotate(-90 119.1 149.3)">2</text>
<text x="144.5" y="149.3" transform="rotate(-90 144.5 149.3)">2</text>
<text x="114.9" y="150.9">3</text>
<text x="122.5" y="150.9">1</text>
<text x="140.3" y="150.9">3</text>
<text x="147.9" y="150.9">1</text>
</g>
<text font-size="1.8" fill="#009600" x="78.7" y="50.5">15</text>
<g font-size="1.8" fill="#725600">
<text x="77.5" y="194.1">File:</text>
<text x="82.7" y="194.1">connectors.kicad_sch</text>
</g>
<g font-size="1.4" fill="#006464">
<text x="81.8" y="49">SYS</text>
<text x="81.8" y="51.5">SYS</text>
<text x="92.2" y="48" transform="rotate(-90 92.2 48)">IN</text>
<text x="94.7" y="53" transform="rotate(-90 94.7 53)">USB_DET</text>
<text x="100" y="49">STAT</text>
<text x="81.8" y="59.2">BATT</text>
<text x="81.8" y="54.1">SW</text>
<text x="81.8" y="56.6">SW</text>
<text x="99.3" y="56.6">ISET1</text>
<text x="99.3" y="54.1">ISET2</text>
<text x="81.8" y="61.7">BATT</text>
<text x="81.8" y="64.2">NTC</text>
<text x="90.9" y="65.5" transform="rotate(-90 90.9 65.5)">PGND</text>
<text x="93.4" y="65.5" transform="rotate(-90 93.4 65.5)">GND</text>
<text x="96" y="65.5" transform="rotate(-90 96 65.5)">EP</text>
<text x="98.3" y="64.2">ENPPB</text>
<text x="100.4" y="61.7">ENB</text>
</g>
<text font-size=".5" fill="#840000" x="227.3" y="84.5">Mounting</text>
</svg>
